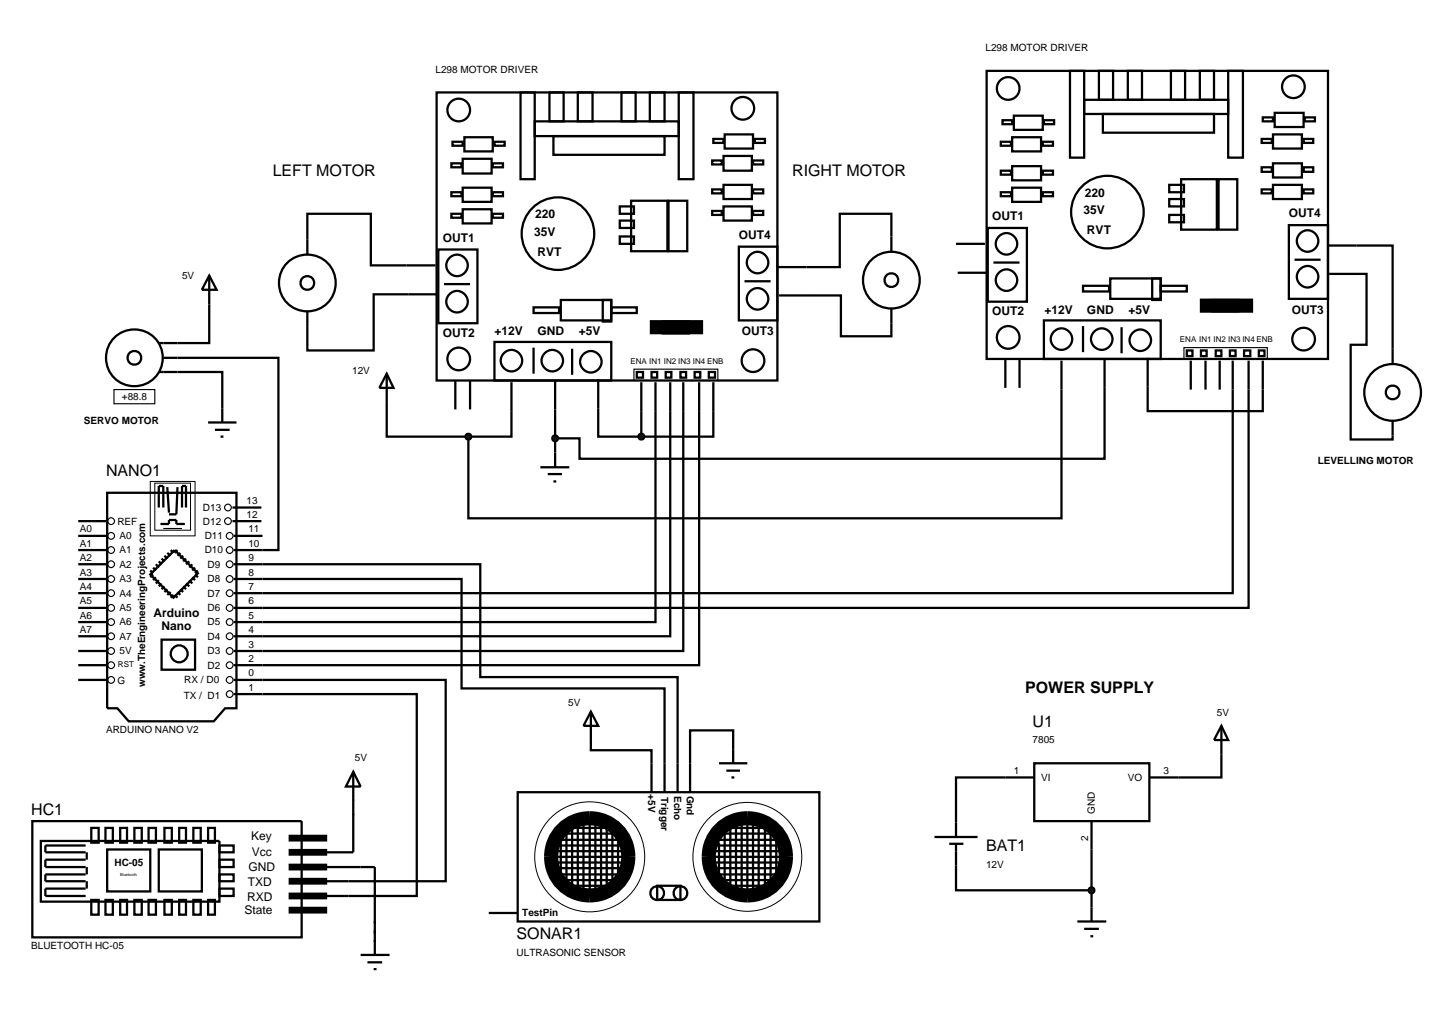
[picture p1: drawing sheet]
<svg xmlns="http://www.w3.org/2000/svg" width="257mm" height="180mm" viewBox="0 0 257 180" stroke-linecap="round" stroke-linejoin="round" font-family="sans-serif">
<g fill="none" stroke="#000" stroke-width=".4">
<path d="M77 16.3h60.1v50.8h-60.1zM91.8 16.3h2.5v15.3h-2.5zM96.9 16.3h2.5v5.1h-2.5zM101.9 16.3h2.6v5.1h-2.6zM109.6 16.3h2.5v5.1h-2.5zM114.6 16.3h2.6v5.1h-2.6zM119.7 16.3h2.6v15.3h-2.6zM79.6 28.8h1.8v.7h-1.8zM79.6 33.9h1.8v.7h-1.8zM79.6 37.7h1.8v.7h-1.8zM79.8 25h1.8v.7h-1.8zM81.6 28h5.1v2.6h-5.1z"/>
<path d="M81.6 33.1h5.1v2.5h-5.1zM81.6 36.9h5.1v2.5h-5.1zM81.9 24.2h5v2.5h-5zM86.9 28.8h1.8v.7h-1.8zM86.9 33.9h1.8v.7h-1.8zM86.9 37.7h1.8v.7h-1.8zM87.2 25h1.8v.7h-1.8zM94.3 21.4h25.4v2.6h-25.4zM97.6 24h19.6v3.3h-19.6zM109.3 36.4h2.5v1.3h-2.5zM109.3 38.9h2.5v1.3h-2.5zM111.3 35.4h6.4v8.9h-6.4z"/>
<path d="M117.9 35.4h3.3v8.9h-3.3zM125.6 28.3h1.7v.7h-1.7zM125.6 33.4h1.7v.7h-1.7zM125.6 37.2h1.7v.7h-1.7zM125.8 24.5h1.8v.7h-1.8zM127.6 27.5h5v2.6h-5zM127.6 32.6h5v2.5h-5zM127.6 36.4h5v2.5h-5zM127.8 23.7h5v2.5h-5zM132.8 28.3h1.8v.7h-1.8zM132.8 33.4h1.8v.7h-1.8zM132.8 37.2h1.8v.7h-1.8z"/>
<path d="M133.1 24.5h1.8v.7h-1.8zM36.9 53.7v6.8h-5.6M54.2 44.8v-7.1h11.2v9.1h11.4M77 51.9h-11.1v9.9h-11.7v-6.9M77.3 44h6.9v13h-6.9zM78.3 50.1h4.6M94.1 54.2h4.5v1h-4.5zM98.9 52.9h8.9v3.6h-8.9zM106.3 52.9h1.5v3.8h-1.5zM107.8 54.2h4.5v1h-4.5zM109.3 41.7h2.5v1.3h-2.5zM116.9 56.7h4.6v2.1h-4.6z"/>
<path d="M130.3 43.5h6.8v13h-6.8zM131.3 49.6h4.6M137.4 52.1h10.9v7.2h8.9v-4.9M157.2 44.3v-6.6h-9.1v9.4h-11M239.2 43.3h6.4v18.2M239.5 48.3h1.5v12.5h-2.8v16.7h7.4v-.7M31.3 63.1h17.8v33.9h-7.9M31.3 65.6h7.9v6.4M68.2 70.9v6.1h14.4M80.3 67.1v5.1M82.9 67.1v5.1M87.2 60.3h20.6v6.8h-20.6z"/>
<path d="M90.2 67.4v9.6h-7.6M94.1 61.3v4.6M97.9 67.1v12.7M100.9 61.5v4.6M105.5 66.9v10.1h7.6M112.3 65.6h1.1v1h-1.1zM113.1 67.4v9.6M114.9 65.6h1v1h-1zM115.6 67.4v42.3h-74.4M117.4 65.6h1v1h-1zM118.2 67.4v44.8h-77M120 65.6h1v1h-1z"/>
<path d="M120.5 67.4v47.4h-79.3M122.5 65.6h1v1h-1zM123.3 67.4v49.9h-82.1M125 65.6h1.1v1h-1.1zM125.8 67.4v9.6h-12.7M187.2 68.7v22.7h-104.6v-14.4M194.8 68.4v12.5h-92.6v-3.6h-4.3M202.4 68.2v4.3h20.3v-3.8M217.4 68.7v35.9h-176.2M220.2 68.7v38.5h-179M13.8 99.5h5.1M13.8 97h5.1"/>
<path d="M13.8 94.5h5.1M13.8 91.9h5.1M18.9 86.9h22.8v38h-2l-2 2.3h-15l-2-2.3h-1.8zM27.5 99.5l.5 .6M28 89.5v-3.8h.8v3.8M28 99l.5 .5M28.3 92.4h1.5v-.7h1.3v.7h1.5M28.5 98.5l.5 .5M29 98l.5 .5M29.5 85.9l.3 4.5M29.5 97.5l.6 .5M30.1 97l.5 .5"/>
<path d="M31.3 85.9l-.2 4.8h-1.3M31.3 97l-.5 .5M31.8 97.5l-.5 .5M32.1 89.5v-3.8h.7v3.8M32.3 98l-.5 .5M32.8 98.5l-.5 .5M33.4 99l-.6 .5M33.9 99.5l-.5 .6M41 91.9h5.1M41 89.5h5.1M41.2 99.5h43.5v19.9h34.8v15.2M41.2 94.5h5.1"/>
<path d="M13.8 119.9h5.1M13.8 117.3h5.1M13.8 114.8h5.1M13.8 112.2h5.1M13.8 109.7h5.1M13.8 107.2h5.1M13.8 104.6h5.1M13.8 102.1h5.1M26.5 101.3l4.3-4.3 4.1 4.1-4.3 4.3zM26.5 100.6l.5 .5M27 100.1l.5 .5M27 101.3l-.5 .5"/>
<path d="M27.5 101.8l-.5 .5M28 102.3l-.5 .6M28.5 112.8h5.9v5.3h-5.9zM28.5 102.9l-.5 .5M29 103.4l-.5 .5M29.5 103.9l-.5 .5M30.1 104.4l-.6 .5M30.6 104.9l-.5 .5M30.8 104.9l.5 .5M31.3 104.4l.5 .5M31.8 103.9l.5 .5M32.3 103.4l.5 .5"/>
<path d="M32.8 102.9l.6 .5M33.4 102.3l.5 .6M33.9 101.8l.5 .5M34.4 101.3l.5 .5M34.4 100.1l-.5 .5M34.9 100.6l-.5 .5M41.2 119.9h37.4v35.5h-22.1M41.2 102.1h40.2v19.3h35.8v13.2M41.2 122.4h32.3v35.6h-17M62.3 136.1l1.3 2.6h-2.6zM62.3 136.1v14.2h-5.8M104.2 130.5v1.8h10.7v2.3"/>
<path d="M129.3 132.1v-3.3h-7.6v5.8M182.4 134.6h20.3v10.2h-20.3zM182.4 137.1h-13.8v10.5M215.4 128v9.1h-12.7M215.4 128l1.2 2.5h-2.5zM5.7 144.8h47.5v20.5h-47.5zM7.2 148.3h31.5v10.7h-31.5zM15.1 149.1h-7.1v1.2h7.1M15.1 151.6h-7.1v1.3h7.1M15.1 154.2h-7.1v1.2h7.1M15.1 156.7h-7.1v1.3h7.1M15.3 150.3v1.3"/>
<path d="M15.3 152.9v1.3M15.3 155.4v1.3M16.1 146h1.3v2.6h-1.3zM16.1 158.7h1.3v2.6h-1.3zM18.6 146h1.3v2.6h-1.3zM18.6 158.7h1.3v2.6h-1.3zM18.9 149.8h7.6v7.4h-7.6zM21.2 146h1.2v2.6h-1.2zM21.2 158.7h1.2v2.6h-1.2zM23.7 146h1.3v2.6h-1.3zM23.7 158.7h1.3v2.6h-1.3zM26.2 146h1.3v2.6h-1.3z"/>
<path d="M26.2 158.7h1.3v2.6h-1.3zM28 149.8h7.6v7.4h-7.6zM29 146h1.3v2.6h-1.3zM29 158.7h1.3v2.6h-1.3zM31.6 158.7h1.2v2.6h-1.2zM31.6 146h1.2v2.6h-1.2zM34.1 158.7h1.3v2.6h-1.3zM34.1 146h1.3v2.6h-1.3zM36.7 158.7h1.2v2.6h-1.2zM36.7 146h1.2v2.6h-1.2zM38.7 149.1h2.5v1.2h-2.5zM38.7 151.6h2.5v1.3h-2.5z"/>
<path d="M38.7 154.2h2.5v1.2h-2.5zM38.7 156.7h2.5v1.3h-2.5zM56.7 152.9h9.4v15.5M164.8 147.6h7.6M167.4 148.8h2.5M168.6 148.8v8.2h23.9M192.5 144.8v17.7M63.6 168.4h5.1M64.8 169.7h2.6M65.9 170.9h.5M190 162.5h5.1M191.2 163.8h2.6"/>
<path d="M192.3 165.1h.5"/>
<circle cx="80.9" cy="19.4" r="2"/>
<circle cx="131" cy="19.1" r="2"/>
<circle cx="54.2" cy="49.9" r="5"/>
<circle cx="54.2" cy="49.9" r="1.21"/>
<circle cx="80.6" cy="46.8" r="1.89"/>
<circle cx="80.6" cy="53.2" r="1.89"/>
<circle cx="98.4" cy="41.2" r="6.4"/>
<circle cx="133.6" cy="52.7" r="1.89"/>
<circle cx="133.6" cy="46.3" r="1.89"/>
<circle cx="157.2" cy="49.4" r="5"/>
<circle cx="157.2" cy="49.4" r="1.21"/>
<circle cx="80.9" cy="63.3" r="2"/>
<circle cx="90.2" cy="63.6" r="1.89"/>
<circle cx="97.4" cy="63.6" r="1.89"/>
<circle cx="104.2" cy="63.8" r="1.89"/>
<circle cx="132.8" cy="63.6" r="2"/>
<circle cx="31.6" cy="115.3" r="1.49"/>
</g>
<g fill="none" stroke="#000" stroke-width=".2">
<path d="M111.8 65.1h14.8v2h-14.8zM28.8 93.2h3.3"/>
<circle cx="19.6" cy="97" r=".59"/>
<circle cx="19.6" cy="94.5" r=".59"/>
<circle cx="19.6" cy="91.9" r=".59"/>
<circle cx="19.6" cy="99.5" r=".59"/>
<circle cx="40.2" cy="89.5" r=".59"/>
<circle cx="40.2" cy="91.9" r=".59"/>
<circle cx="40.5" cy="97" r=".59"/>
<circle cx="40.5" cy="94.5" r=".59"/>
<circle cx="40.5" cy="99.5" r=".59"/>
<circle cx="19.6" cy="109.7" r=".59"/>
<circle cx="19.6" cy="107.2" r=".59"/>
<circle cx="19.6" cy="119.9" r=".59"/>
<circle cx="19.6" cy="117.3" r=".59"/>
<circle cx="19.6" cy="104.6" r=".59"/>
<circle cx="19.6" cy="114.8" r=".59"/>
<circle cx="19.6" cy="102.1" r=".59"/>
<circle cx="19.6" cy="112.2" r=".59"/>
<circle cx="40.5" cy="109.7" r=".59"/>
<circle cx="40.5" cy="107.2" r=".59"/>
<circle cx="40.5" cy="119.9" r=".59"/>
<circle cx="40.5" cy="104.6" r=".59"/>
<circle cx="40.5" cy="117.3" r=".59"/>
<circle cx="40.5" cy="102.1" r=".59"/>
<circle cx="40.5" cy="114.8" r=".59"/>
<circle cx="40.5" cy="112.2" r=".59"/>
<circle cx="40.5" cy="122.4" r=".59"/>
</g>
<path d="M26.5 84.9h7.9v9.6h-7.9zM27.3 85.2h6.3v8.3h-6.3z" fill="none" stroke="#000" stroke-width=".18"/>
<path d="M50.9 147.8h6.8M50.9 150.3h6.8M50.9 152.9h6.8M50.9 155.4h6.8M50.9 158h6.8M50.9 160.5h6.8" fill="none" stroke="#000" stroke-width="1.2" stroke-linecap="butt"/>
<path d="M114.6 57.7h9.4" fill="none" stroke="#000" stroke-width="2.5" stroke-linecap="butt"/>
<g fill="#004000" stroke="#000" stroke-width=".4">
<path d="M192.2 156.6l.3-.1-.5 .5zM192.5 156.5l.3 .1 .2 .4zM193 157l-.2 .4-.3 .1zM192 157l.5 .5-.4-.2z"/>
<path d="M112.8 76.6l.3-.1-.5 .5zM113.1 76.5l.3 .1 .2 .4zM113.1 77.5l.5-.5-.2 .4zM112.6 77l.5 .5-.3-.1z"/>
</g>
<g fill="#004000">
<path d="M192.5 156.5l.5 .5-.5 .5-.5-.5z"/>
<path d="M113.1 76.5l.5 .5-.5 .5-.5-.5z"/>
</g>
<g fill="none" stroke="#000" stroke-width=".4">
<path d="M174 12.5h60.2v50.8h-60.2zM188.7 12.5h2.5v15.3h-2.5zM191.2 17.6h25.4v2.5h-25.4zM193.8 12.5h2.5v5.1h-2.5zM198.9 12.5h2.5v5.1h-2.5zM206.5 12.5h2.5v5.1h-2.5zM211.6 12.5h2.5v5.1h-2.5zM216.6 12.5h2.6v15.3h-2.6zM224.8 19.9h5.1v2.5h-5.1zM176.5 25h1.8v.7h-1.8zM176.5 30.1h1.8v.7h-1.8zM176.5 33.9h1.8v.7h-1.8z"/>
<path d="M176.8 21.2h1.7v.7h-1.7zM178.5 24.2h5.1v2.5h-5.1zM178.5 29.3h5.1v2.5h-5.1zM178.5 33.1h5.1v2.5h-5.1zM178.8 20.4h5.1v2.5h-5.1zM183.9 25h1.8v.7h-1.8zM183.9 30.1h1.8v.7h-1.8zM183.9 33.9h1.8v.7h-1.8zM184.1 21.2h1.8v.7h-1.8zM194.5 20.1h19.6v3.3h-19.6zM206.2 32.6h2.6v1.3h-2.6zM206.2 35.1h2.6v1.3h-2.6z"/>
<path d="M206.2 37.9h2.6v1.3h-2.6zM208.3 31.6h6.3v8.9h-6.3zM214.9 31.6h3.3v8.9h-3.3zM222.5 24.5h1.8v.7h-1.8zM222.5 29.5h1.8v.8h-1.8zM222.5 33.4h1.8v.7h-1.8zM222.7 20.7h1.8v.7h-1.8zM224.5 23.7h5.1v2.5h-5.1zM224.5 28.8h5.1v2.5h-5.1zM224.5 32.6h5.1v2.5h-5.1zM227.3 39.7h6.9v13h-6.9zM229.9 24.5h1.7v.7h-1.7z"/>
<path d="M229.9 29.5h1.7v.8h-1.7zM229.9 33.4h1.7v.7h-1.7zM230.1 20.7h1.8v.7h-1.8zM168.6 43h5.1M168.9 48.1h5.1M174.2 40.2h6.9v13h-6.9zM175.2 46.3h4.6M184.1 56.5h20.6v6.8h-20.6zM191 50.4h4.6v1h-4.6zM191 57.5v4.6M195.8 49.1h8.9v3.6h-8.9zM197.8 57.7v4.6"/>
<path d="M203.2 49.1h1.5v3.8h-1.5zM204.7 50.4h4.6v1h-4.6zM213.8 52.9h4.6v2h-4.6zM228.3 45.8h4.6M234.2 43.3h5M234.4 48.3h5.1M68.2 65.9l1.2 2.5h-2.5zM68.2 65.9v5M97.9 79.8v2.6M177.3 63.3v5.1M179.8 63.3v5.1M187.2 63.6v5.1"/>
<path d="M194.8 63.3v5.1M202.4 63.1v5.1M209.3 61.8h1v1h-1zM210 63.6v5.1M211.8 61.8h1v1h-1zM212.6 63.6v5.1M214.4 61.8h1v1h-1zM215.1 63.6v5.1M216.9 61.8h1v1h-1zM217.4 63.6v5.1M219.4 61.8h1.1v1h-1.1zM220.2 63.6v5.1"/>
<path d="M222 61.8h1v1h-1zM222.7 63.6v5.1M95.3 82.4h5.1M96.6 83.6h2.5M97.6 84.9h.5"/>
<circle cx="177.8" cy="15.6" r="2"/>
<circle cx="228.1" cy="15.3" r="2"/>
<circle cx="195.3" cy="37.4" r="6.4"/>
<circle cx="177.5" cy="49.4" r="1.89"/>
<circle cx="177.5" cy="43" r="1.89"/>
<circle cx="177.8" cy="59.5" r="2"/>
<circle cx="187.2" cy="59.8" r="1.89"/>
<circle cx="194.3" cy="59.8" r="1.89"/>
<circle cx="201.1" cy="60" r="1.89"/>
<circle cx="229.9" cy="59.8" r="2"/>
<circle cx="230.6" cy="42.5" r="1.89"/>
<circle cx="230.6" cy="48.8" r="1.89"/>
</g>
<path d="M211.6 53.9h9.4" fill="none" stroke="#000" stroke-width="2.5" stroke-linecap="butt"/>
<path d="M208.8 61.3h14.7v2h-14.7z" fill="none" stroke="#000" stroke-width=".2"/>
<g fill="#004000" stroke="#000" stroke-width=".4">
<path d="M82.2 76.7l.4-.2-.5 .5zM82.6 76.5l.4 .2 .1 .3zM82.6 77.5l.5-.5-.2 .4zM82.1 77l.5 .5-.3-.1z"/>
<path d="M97.5 77l.4-.2-.5 .5zM97.9 76.8l.3 .1 .2 .4zM98.4 77.3l-.2 .4-.3 .1zM97.4 77.3l.5 .5-.3-.1z"/>
</g>
<g fill="#004000">
<path d="M82.1 77l.5-.5 .5 .5-.5 .5z"/>
<path d="M97.4 77.3l.5-.5 .5 .5-.5 .5z"/>
</g>
<g fill="none" stroke="#000" stroke-width=".4">
<path d="M36.9 48.6l1.3 2.5h-2.6zM36.9 48.6v5.1M28 60.5h3.3M28 65.6h3.3M28.8 63.1h2.5M36.7 74.5h5M37.9 75.8h2.6M38.9 77h.5M39.2 72v2.5M245.6 61.5v2.6M245.6 74.2v2.6M91.3 139.7h53.2v22.8h-53.2z"/>
<path d="M104.2 125.5l1.3 2.5h-2.6zM104.2 125.5v5M114.9 134.6v5.1M117.2 134.6v5.1M119.5 134.6v5.1M121.7 134.6v5.1M126.8 134.6h5M128.1 135.9h2.4M129 137.1h.5M129.3 132.1v2.5M96.9 150.1h12.9M97.4 152.1h12.7"/>
<path d="M97.4 153.1h12.4M97.4 149.1h12.2M97.6 151.1h12.2M97.9 154.2h11.7M97.9 155.2h10.9M97.9 148.1h11.4M98.1 147h10.9M98.1 146h10.4M98.9 147.8v6.6M99.1 156.2h8.7M99.9 146.5v9.4M100.9 145.8v10.4"/>
<path d="M101.9 145.3v11.7M102.9 145v12M104 144.5v12.5M105 144.5v12.5M106 144.8v12.7M107 144.8v11.6M108 145.5v9.7M109 147.6v6.6M115.9 156.2h4.1v2.5h-4.1zM125.3 153.1h12.1M125.8 151.1h12.6M125.8 152.1h12.4"/>
<path d="M125.8 150.1h12.4M126.1 154.2h11.3M126.1 155.2h10.3M126.1 149.1h11.5M126.6 148.1h11.3M126.8 148.6v5.8M127.1 147h9.5M127.6 156.2h8M127.8 146h7.6M127.8 146.5v9.4M128.8 145.8v10.6M129.8 145.3v11.9"/>
<path d="M130.8 145v12.2M131.8 145v12.2M132.8 145v12.2M133.8 145.3v11.7M134.9 145.8v10.6M135.9 146.5v8.7M136.9 147.6v7.1M86.2 161h5.1"/>
<circle cx="23.7" cy="63.1" r="1.21"/>
<circle cx="23.7" cy="63.1" r="5"/>
<circle cx="245.6" cy="69.2" r="5"/>
<circle cx="245.6" cy="69.2" r="1.21"/>
<circle cx="115.9" cy="157.5" r="1.21"/>
<circle cx="120" cy="157.5" r="1.21"/>
</g>
<g fill="none" stroke="#000" stroke-width=".18">
<circle cx="104" cy="151.1" r="9.7"/>
<circle cx="131.8" cy="151.1" r="9.6"/>
</g>
<g fill="none" stroke="#000" stroke-width="2.5" stroke-linecap="butt">
<circle cx="104" cy="151.1" r="6.8"/>
<circle cx="131.8" cy="151.1" r="6.8"/>
</g>
<path d="M20.1 68.7h7.2v2.5h-7.2z" fill="none" stroke="#000" stroke-width=".2"/>
<g font-size="2.8">
<text x="48.1" y="31.1">LEFT MOTOR</text>
<text x="139.7" y="31.1">RIGHT MOTOR</text>
<text x="18.7" y="84">NANO1</text>
<text x="180.8" y="122.2">POWER SUPPLY</text>
<text x="182.1" y="128.3">U1</text>
<text x="5.5" y="143.7">HC1</text>
<text x="173.9" y="150.2">BAT1</text>
<text x="91.1" y="165.7">SONAR1</text>
</g>
<g font-size="2.1">
<text x="191.3" y="34.7">220</text>
<text x="94.2" y="41.6">35V</text>
<text x="94.4" y="38.5">220</text>
<text x="175" y="38.8">OUT1</text>
<text x="191.1" y="37.8">35V</text>
<text x="191.7" y="41.3">RVT</text>
<text x="227.3" y="38.3">OUT4</text>
<text x="78.1" y="42.6">OUT1</text>
<text x="94.8" y="45.1">RVT</text>
<text x="130.3" y="42.1">OUT4</text>
<text x="78.1" y="59.4">OUT2</text>
<text x="87.2" y="59.1">+12V</text>
<text x="94.8" y="59.1">GND</text>
<text x="102.1" y="59.1">+5V</text>
<text x="130.8" y="59.1">OUT3</text>
<text x="175" y="55.5">OUT2</text>
<text x="184.2" y="55.3">+12V</text>
<text x="191.7" y="55.3">GND</text>
<text x="199" y="55.3">+5V</text>
<text x="227.8" y="55.3">OUT3</text>
<text x="27.1" y="108.8">Arduino</text>
<text x="28.5" y="111.1">Nano</text>
<text x="44.3" y="148.2">Key</text>
<text x="43.8" y="153.5">GND</text>
<text x="44.4" y="150.9">Vcc</text>
<text x="43.1" y="161.1">State</text>
<text x="43.6" y="158.8">RXD</text>
<text x="43.7" y="156.3">TXD</text>
</g>
<g font-size="1.8">
<text x="173.8" y="9">L298 MOTOR DRIVER</text>
<text x="76.8" y="12.9">L298 MOTOR DRIVER</text>
<text x="32.1" y="49.2">5V</text>
<text x="62.1" y="66">12V</text>
<text x="21.5" y="70.5">+88.8</text>
<text x="14.8" y="74.8">SERVO MOTOR</text>
<text x="232.4" y="81.9">LEVELLING MOTOR</text>
<text x="43.5" y="88.9">13</text>
<text x="14.1" y="93.9">A0</text>
<text x="20.7" y="92.5">REF</text>
<text x="21.1" y="95.1">A0</text>
<text x="35.8" y="92.5">D12</text>
<text x="35.8" y="90.1">D13</text>
<text x="36.1" y="95.1">D11</text>
<text x="43.5" y="91.3">12</text>
<text x="43.8" y="93.9">11</text>
<text x="14.1" y="101.5">A3</text>
<text x="14.1" y="98.9">A2</text>
<text x="14.1" y="96.4">A1</text>
<text x="21.1" y="100.1">A2</text>
<text x="21.1" y="97.6">A1</text>
<text x="36.1" y="97.6">D10</text>
<text x="36.6" y="100.1">D9</text>
<text x="43.8" y="101.5">8</text>
<text x="43.8" y="98.9">9</text>
<text x="43.8" y="96.4">10</text>
<text x="14.1" y="106.6">A5</text>
<text x="14.1" y="104">A4</text>
<text x="21.1" y="107.8">A5</text>
<text x="21.1" y="105.2">A4</text>
<text x="21.1" y="102.7">A3</text>
<text x="36.6" y="102.7">D8</text>
<text x="36.6" y="105.2">D7</text>
<text x="36.6" y="107.8">D6</text>
<text x="43.8" y="106.6">6</text>
<text x="43.8" y="104">7</text>
<text x="14.1" y="109.1">A6</text>
<text x="14.1" y="111.6">A7</text>
<text x="21.1" y="112.8">A7</text>
<text x="21.1" y="110.3">A6</text>
<text x="36.6" y="110.3">D5</text>
<text x="36.6" y="112.8">D4</text>
<text x="43.8" y="111.6">4</text>
<text x="43.8" y="109.1">5</text>
<text x="21.1" y="115.4">5V</text>
<text x="36.6" y="115.4">D3</text>
<text x="36.6" y="117.9">D2</text>
<text x="43.8" y="119.3">0</text>
<text x="43.8" y="116.7">2</text>
<text x="43.8" y="114.2">3</text>
<text x="20.7" y="120.7">G</text>
<text x="25.6" y="121.2" transform="rotate(-90 25.6 121.2)">www.TheEngineeringProjects.com</text>
<text x="32.4" y="123.3">TX / D1</text>
<text x="32.5" y="120.5">RX / D0</text>
<text x="43.8" y="121.8">1</text>
<text x="100.2" y="124.5">5V</text>
<text x="18.7" y="129.2">ARDUINO NANO V2</text>
<text x="182.1" y="131.1">7805</text>
<text x="214.6" y="126.3">5V</text>
<text x="62.6" y="134.2">5V</text>
<text x="178.8" y="136.5">1</text>
<text x="183.6" y="137.7">VI</text>
<text x="198.9" y="137.7">VO</text>
<text x="205.2" y="136.5">3</text>
<text x="114.3" y="140.1" transform="rotate(90 114.3 140.1)">+5V</text>
<text x="116.6" y="140.5" transform="rotate(90 116.6 140.5)">Trigger</text>
<text x="118.9" y="140.4" transform="rotate(90 118.9 140.4)">Echo</text>
<text x="121.1" y="140.3" transform="rotate(90 121.1 140.3)">Gnd</text>
<text x="193.1" y="143.5" transform="rotate(-90 193.1 143.5)">GND</text>
<text x="191.9" y="148.3" transform="rotate(-90 191.9 148.3)">2</text>
<text x="20.2" y="152.7">HC-05</text>
<text x="173.9" y="153">12V</text>
<text x="92.1" y="161.6">TestPin</text>
<text x="5.5" y="167.3">BLUETOOTH HC-05</text>
<text x="91.1" y="168.5">ULTRASONIC SENSOR</text>
</g>
<g font-size="1.4">
<text x="111.2" y="64.2">ENA IN1 IN2 IN3 IN4 ENB</text>
<text x="208.1" y="60.4">ENA IN1 IN2 IN3 IN4 ENB</text>
<text x="20.8" y="117.7">RST</text>
</g>
<text font-size=".7" x="21.2" y="154.5">Bluetooth</text>
</svg>
